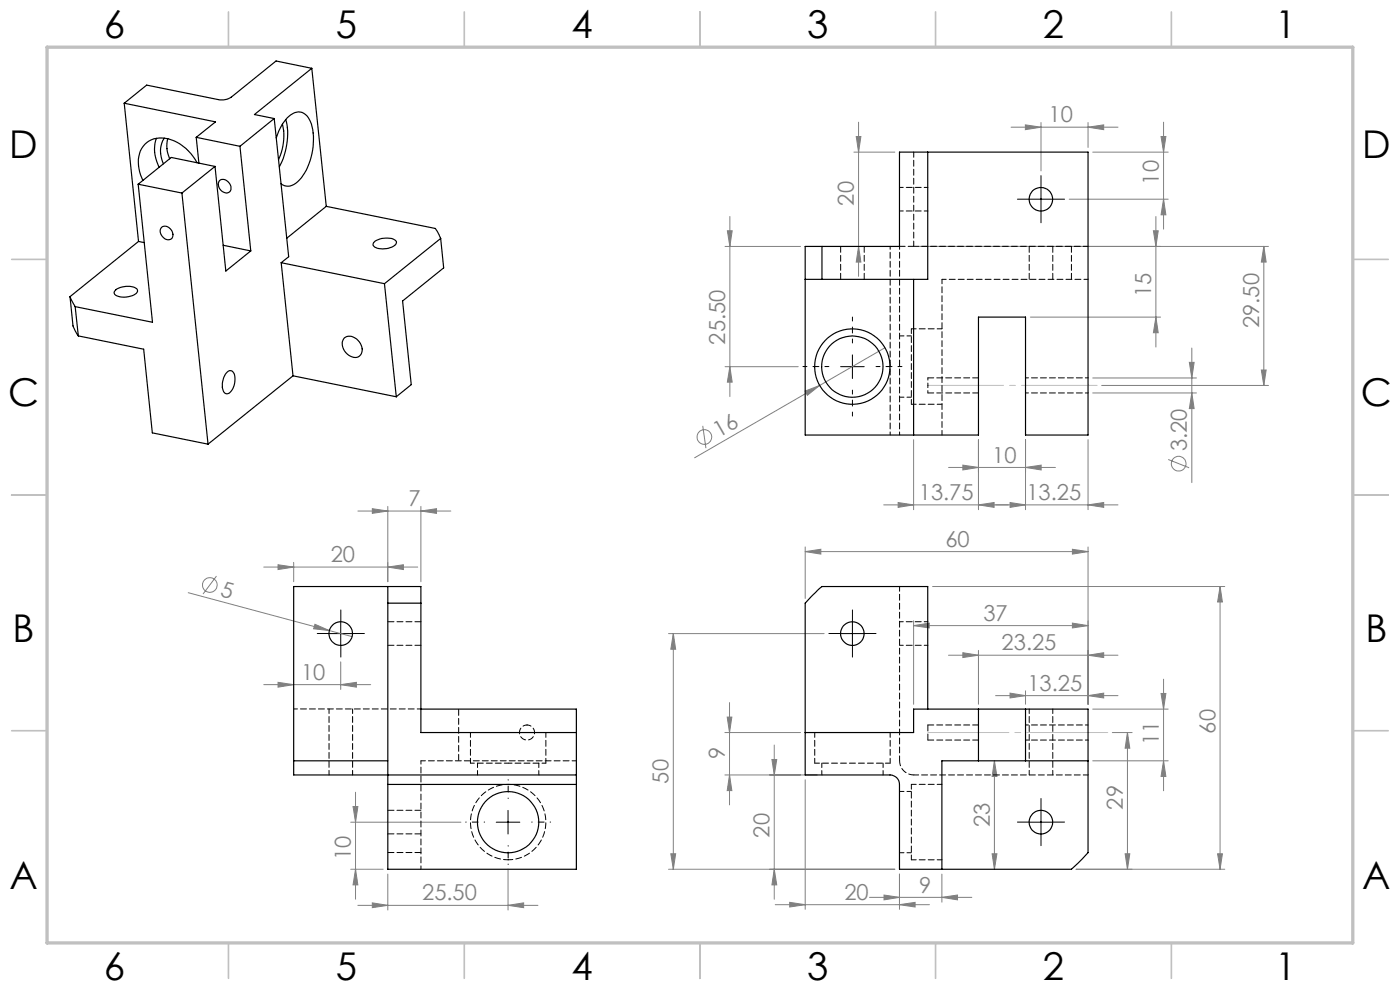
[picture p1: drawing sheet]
<svg xmlns="http://www.w3.org/2000/svg" width="297mm" height="210mm" viewBox="0 0 297 210" stroke-linecap="round" stroke-linejoin="round" font-family="sans-serif">
<g fill="none" stroke="#808080" stroke-width=".21">
<path d="M181.2 32.3h8.6M181.6 29h1l-.5 3.3zM182.1 25.9v32.7M214.5 27h22.7M217.5 26.5l3.3 .5-3.3 .5zM220.8 26v10.3M230.8 27l3.3-.5v1zM230.8 26v5.3M231.8 32.3h16M246.3 29h1l-.5 3.3zM246.8 25.9v22.7M153.8 52.3h16"/>
<path d="M154.3 49h1l-.5 3.3zM154.8 45.9v38.2M182.1 52.3l.5 3.3h-1zM194.8 52.3h74.3M226.8 42.3h21M244.7 49h1l-.5 3.3zM245.2 45.9v27.7M246.8 42.3l.5 3.3h-1zM268.1 52.3v29.5M268.1 52.3l.5 3.3h-1zM153.8 77.8h15.5M154.8 77.8l.5 3.3h-1z"/>
<path d="M187.7 73.8l-13.8 8M218.6 67.3h27.6M245.2 67.3l.5 3.3h-1zM252.3 76.9h1l-.5 3.3zM252.8 73.8v28.6M267.6 78.5h1l-.5 3.3zM149.1 90.3l.7 4.8M170.8 83l3.1-1.2-2.6 2zM173.9 81.8l-26.5 15.3M193.8 93.3v14.8M201.2 99.2h22.7M204.3 98.7l3.3 .5-3.3 .5z"/>
<path d="M207.6 93.3v14.8M217.6 99.2l3.3-.5v1zM217.6 93.3v14.8M230.8 93.3v14.8M231.8 80.2h22M231.8 83.4h22M233.7 81.8h35.4M247.8 97.5l4.5 1.7M252.8 83.4l.5 3.3h-1zM59 119.8l3.3 .5-3.3 .5zM62.3 119.3v4.1M75.9 108.4h19.7"/>
<path d="M79 107.9l3.3 .5-3.3 .5zM82.3 107.4v16M89.3 108.4l3.3-.5v1zM89.3 107.4v16M170.8 117l3.3-.5v1zM170.8 116v11M170.8 117h60M187.5 107.1h49.7M190.5 106.6l3.3 .5-3.3 .5zM207.6 107.1l3.3-.5v1zM214.3 106.6l3.3 .5-3.3 .5zM227.5 116.5l3.3 .5-3.3 .5z"/>
<path d="M230.8 116v33.4M230.8 107.1l3.3-.5v1zM39.9 125.7l30 8.1M45.9 122.2l-2.8 3.8M56 120.3h32.6M66.8 132.4l3.1 1.4-3.4-.4zM69.9 133.8l4.8 1.2M82.3 120.3l3.3-.5v1zM141.8 134.4h33M142.8 134.4v50M142.8 134.4l.5 3.3h-1zM193.8 132.7l3.3-.5v1z"/>
<path d="M193.8 131.7v17.7M193.8 132.7h37M197.8 124.4h62M201.2 139h36M204.3 138.5l3.3 .5-3.3 .5zM207.6 138v11.4M227.5 132.2l3.3 .5-3.3 .5zM230.8 139l3.3-.5v1zM258.8 124.4v60M258.8 124.4l.5 3.3h-1zM56 145.2h22.6M59 144.7l3.3 .5-3.3 .6z"/>
<path d="M72.3 145.2l3.3-.5v1.1zM72.3 140.4v5.9M153.8 155.4h16M154.3 152.1h1l-.5 3.3zM154.8 149v21.7M164.3 158v32.7M211.2 147.6h26M214.3 147l3.3 .6-3.3 .5zM217.6 146.5v2.9M230.8 147.6l3.3-.6v1.1zM231.8 150.4h16M236 155.4h4.2"/>
<path d="M239.2 155.4v29M239.2 155.4l.5 3.3h-1zM246.3 147.1h1l-.5 3.3zM246.8 144.1v23.6M74.4 174.4h23.4M74.9 171.1h1l-.5 3.3zM75.4 168.1v22.6M153.8 164.4h19.5M154.8 164.4l.5 3.3h-1zM163.8 161.1h1l-.5 3.3zM170.8 165.4v27.5M211 161.4v23"/>
<path d="M211 161.4l.5 3.3h-1zM231.8 161.4h16M246.8 161.4l.5 3.3h-1zM74.4 184.4h6.9M75.4 184.4l.5 3.3h-1zM75.9 192h38.2M79 191.5l3.3 .5-3.3 .5zM82.3 185.4v7.6M107.8 192l3.3-.5v1zM107.8 184.4v8.6M141.8 184.4h48M142.3 181.1h1l-.5 3.3z"/>
<path d="M164.3 184.4l.5 3.3h-1zM164.5 191.9h32.7M167.5 191.4l3.3 .5-3.3 .5zM184.5 190.4h21.7M187.5 189.9l3.3 .5-3.3 .5zM190.8 191.9l3.3-.5v1zM190.8 185.4v7.5M199.8 190.4l3.3-.5v1zM199.8 185.4v6M210.5 181.1h1l-.5 3.3zM238.7 181.1h1l-.5 3.3zM258.3 181.1h1l-.5 3.3z"/>
<path d="M259.8 184.4h-31.5"/>
<circle cx="149.4" cy="92.7" r="1.56"/>
<circle cx="250" cy="98.3" r="1.55"/>
<circle cx="44.5" cy="124.1" r="1.56"/>
</g>
<path d="M102.8 174.4h-4M107.8 169.4v-4M107.8 179.4v4M112.8 174.4h4" fill="none" stroke="#000" stroke-width=".21" stroke-dasharray="30.5 1.3 1.3 1.3" stroke-dashoffset="30.4"/>
<g fill="none" stroke="#000" stroke-width=".21" stroke-dasharray="30.5 1.3 1.3 1.3">
<path d="M220.8 39.8v-2.5M218.3 42.3h-2.5M220.8 44.8v2.5M223.3 42.3h2.5M69.8 134.4h-2.5M72.3 131.9v-2.5M72.3 136.9v2.5M74.8 134.4h2.5M178.3 134.4h-2.5M180.8 131.9v-2.5M180.8 136.9v2.5M183.3 134.4h2.5"/>
<path d="M218.3 174.4h-2.5M220.8 171.9v-2.5M220.8 176.9v2.5M223.3 174.4h2.5"/>
</g>
<path d="M175.8 77.8h-5.5M180.8 72.8v-5.5M185.8 77.8h5.5M180.8 82.8v5.5" fill="none" stroke="#000" stroke-width=".21" stroke-dasharray="30.5 1.3 1.3 1.3" stroke-dashoffset="29.6"/>
<path d="M220.8 39.8v5M218.3 42.3h5M178.3 77.8h5M180.8 75.3v5M69.8 134.4h5M72.3 131.9v5M178.3 134.4h5M180.8 131.9v5M105.3 174.4h5M107.8 171.9v5M218.3 174.4h5M220.8 171.9v5" fill="none" stroke="#000" stroke-width=".21"/>
<path d="M196.8 81.8h36" fill="none" stroke="#c0c0c0" stroke-width=".21" stroke-dasharray="30.5 1.3 1.3 1.3" stroke-dashoffset="14.4"/>
<path d="M196.8 155.4h38.2" fill="none" stroke="#c0c0c0" stroke-width=".21" stroke-dasharray="30.5 1.3 1.3 1.3" stroke-dashoffset="13.3"/>
<g fill="none" stroke="#c0c0c0" stroke-width=".35">
<path d="M48.5 2.5v7.5M98.5 2.5v7.5M148.5 2.5v7.5M198.5 2.5v7.5M248.5 2.5v7.5M2.5 55h7.5M287 55h7.5M2.5 105h7.5M287 105h7.5M2.5 155h7.5M287 155h7.5M48.5 200v7.5"/>
<path d="M98.5 200v7.5M148.5 200v7.5M198.5 200v7.5M248.5 200v7.5"/>
</g>
<path d="M10 10h277v190h-277z" fill="none" stroke="#c0c0c0" stroke-width=".7"/>
<g fill="#808080">
<path d="M66.8 132.4l3.1 1.4-3.4-.4z"/>
<path d="M170.8 83l3.1-1.2-2.6 2z"/>
<path d="M238.7 181.1h1l-.5 3.3zM239.2 155.4l.5 3.3h-1zM267.6 78.5h1l-.5 3.3zM268.1 52.3l.5 3.3h-1z"/>
<path d="M89.3 108.4l3.3-.5v1zM79 107.9l3.3 .5-3.3 .5zM107.8 192l3.3-.5v1zM79 191.5l3.3 .5-3.3 .5z"/>
<path d="M230.8 147.6l3.3-.6v1.1zM214.3 147l3.3 .6-3.3 .5zM207.6 107.1l3.3-.5v1zM190.5 106.6l3.3 .5-3.3 .5zM230.8 27l3.3-.5v1zM217.5 26.5l3.3 .5-3.3 .5zM72.3 145.2l3.3-.5v1.1zM59 144.7l3.3 .5-3.3 .6z"/>
<path d="M204.3 138.5l3.3 .5-3.3 .5zM230.8 139l3.3-.5v1zM193.8 132.7l3.3-.5v1zM227.5 132.2l3.3 .5-3.3 .5zM204.3 98.7l3.3 .5-3.3 .5zM217.6 99.2l3.3-.5v1zM214.3 106.6l3.3 .5-3.3 .5zM230.8 107.1l3.3-.5v1z"/>
<path d="M167.5 191.4l3.3 .5-3.3 .5zM190.8 191.9l3.3-.5v1z"/>
<path d="M227.5 116.5l3.3 .5-3.3 .5zM170.8 117l3.3-.5v1z"/>
<path d="M246.8 161.4l.5 3.3h-1zM246.3 147.1h1l-.5 3.3z"/>
<path d="M182.1 52.3l.5 3.3h-1zM181.6 29h1l-.5 3.3zM246.8 42.3l.5 3.3h-1zM246.3 29h1l-.5 3.3z"/>
<path d="M154.8 77.8l.5 3.3h-1zM154.3 49h1l-.5 3.3zM245.2 67.3l.5 3.3h-1zM244.7 49h1l-.5 3.3z"/>
<path d="M258.8 124.4l.5 3.3h-1zM258.3 181.1h1l-.5 3.3zM163.8 161.1h1l-.5 3.3zM164.3 184.4l.5 3.3h-1zM154.3 152.1h1l-.5 3.3zM154.8 164.4l.5 3.3h-1zM142.8 134.4l.5 3.3h-1zM142.3 181.1h1l-.5 3.3zM211 161.4l.5 3.3h-1zM210.5 181.1h1l-.5 3.3zM252.3 76.9h1l-.5 3.3zM252.8 83.4l.5 3.3h-1zM74.9 171.1h1l-.5 3.3zM75.4 184.4l.5 3.3h-1z"/>
<path d="M59 119.8l3.3 .5-3.3 .5zM82.3 120.3l3.3-.5v1z"/>
<path d="M187.5 189.9l3.3 .5-3.3 .5zM199.8 190.4l3.3-.5v1z"/>
</g>
<g fill="none" stroke="#000" stroke-width=".25">
<path d="M66.1 14.5l-7.5-1.6-9.6 7.7a3.8 3.8 0 0 1-2.7 .5l-15.2-3-4.7 3.8M66.1 14.5l-12.1 9.8 4.2 .8M66.1 14.5l3.1 29.3M26.4 21.9l19.3 4-4.1 3.2M26.4 21.9l3 29.3M29.3 39.1l3 29.3-16.4-3.4M29.3 39.1l9.3 1.8M33.2 29.3a7.5 7.5 0 0 0 .6 6.2M34.9 29.3a5.4 5.4 0 0 0-.2 5.4M35.6 29.4a6.4 6.4 0 0 0 .4 4.3M41.6 29.1l9.3 1.9M41.6 29.1l.6 5.5"/>
<path d="M41.8 34.5a9.7 9.7 0 0 0-7.4-5.2 4.7 4.7 0 0 0-5 5.2l.2 2 .7 1.8M45.6 35.3l-9.3-1.9-7 5.7M45.6 35.3l-7 5.6M45.6 35.3l2.3 22.2 5.3-4.3M46.7 38.2a1.72 1.72 0 0 1 1.8 .5 1.72 1.72 0 0 1 .3 2 1.68 1.68 0 0 1-1.9-.3 1.68 1.68 0 0 1-.5-1.7zM50.9 31l2.3 22.2M58.2 25.1l-7.3 5.9M58.2 25.1l3 29.4-1.5 1.2M58.6 29.2a8.5 8.5 0 0 1 3.9-5.3 2.61 2.61 0 0 1 3.4 1.9 13.2 13.2 0 0 1-2.8 12.8 2.53 2.53 0 0 1-3.5 .4M59.9 26.3a11.3 11.3 0 0 1-.8 7.6M60.6 25.4a14.1 14.1 0 0 1-1.3 10M190.8 32.3h40v60h-13.2v-25h-10v25h-36.8v-40h20z"/>
<path d="M196.8 32.3v27h-22.4M29.4 51.2l1.2 .3M29.4 51.2l-14.5 11.7M34.3 48.3a1.68 1.68 0 0 1 1.8 .2 1.68 1.68 0 0 1 .5 1.8 1.2 1.2 0 0 1-1.1 .6 1.2 1.2 0 0 1-1-.7l-.4-.6-.1-.6zM38.6 40.9l5.5 53.3M47.3 52l5.9 1.2M59.7 55.7l2.5 24M59.7 55.7l21.9 4.5M69.2 43.8l23.2 4.7 1.1 2.1M69.2 43.8l-8.4 6.7M79.2 51.5a4.1 4.1 0 0 1 4.8-.4l.1 .2a1.74 1.74 0 0 1-1.7 1.4 3.3 3.3 0 0 1-3.2-.6zM93.5 50.6l-11.9 9.6"/>
<path d="M93.5 50.6l.6 6.2-8.7 7 1.8 17.8-3.1 2.6M170.8 59.3h3.6M174.4 52.3v7M193.8 59.3v33M14.9 62.9l1 2.1M14.9 62.9l.6 6.2 1.1 2.2M15.9 65l.7 6.3M16.6 71.3l13.9 2.8 1.8 17.7 11.8 2.4M24.6 61.4a4.3 4.3 0 0 1 4.4-.1 1.03 1.03 0 0 1-.9 1.4 3.9 3.9 0 0 1-3.8-.3l-.1-.4zM48 79.1a.98 .98 0 0 1 1.2-.4 .98 .98 0 0 1 .6 1.1 3.8 3.8 0 0 1-1.3 3.7h-.3a1.35 1.35 0 0 1-1-1.7l.2-1.7zM62.2 79.7l-18.1 14.5M62.2 79.7l21.9 4.5"/>
<path d="M73 71.7a2.48 2.48 0 0 1 3.6 1.5 1.7 1.7 0 0 1-.3 2.3 1.7 1.7 0 0 1-2.3-.2 2.64 2.64 0 0 1-1-3.6zM81.6 60.2l2.5 24M82.3 124.4v3.5M82.3 127.9v38.5M82.3 127.9h7M89.3 127.9v-3.5h-27v37M89.3 127.9v27.5h33M89.3 150.4h33v14M196.8 150.4v-26h-22.4l-.5 .4-3.1 3.1v36.5h18a1.99 1.99 0 0 1 2 2v18h36.5l3.5-3.5v-30.5h-37v5h-23M207.6 150.4v11M217.6 150.4v11M62.3 161.4v3h60"/>
<path d="M62.3 161.4h20M82.3 166.4v18h40v-18M82.3 166.4h40M122.3 164.4v2M230.8 161.4h-31v23"/>
<circle cx="220.8" cy="42.3" r="2.5"/>
<circle cx="180.8" cy="77.8" r="6.5"/>
<circle cx="180.8" cy="77.8" r="8"/>
<circle cx="72.3" cy="134.4" r="2.5"/>
<circle cx="180.8" cy="134.4" r="2.51"/>
<circle cx="107.8" cy="174.4" r="6.5"/>
<circle cx="220.8" cy="174.4" r="2.5"/>
</g>
<g fill="none" stroke="#000" stroke-width=".21" stroke-dasharray="1.3 .6" stroke-dashoffset=".3">
<path d="M193.3 71.3h-2.5M190.8 84.3h2.5M193.3 85.8v-16M199.8 92.3v-33M69.8 150.4v14M218.3 150.4v14M74.8 164.4v-14M101.3 161.9v2.5M114.3 164.4v-2.5M122.3 161.4h-33M172.8 161.9h16M174.3 161.9v2.5"/>
<path d="M187.3 164.4v-2.5M193.3 167.9h-2.5M223.3 164.4v-14M107.8 182.4a8 8 0 0 0 7.1-11.8 8 8 0 0 0-13.8-.6 8 8 0 0 0 5.9 12.3l.8 .1M190.8 180.9h2.5M193.3 182.4v-16"/>
</g>
<g fill="none" stroke="#000" stroke-width=".21" stroke-dasharray="1.3 .6">
<path d="M178.3 52.3v7M183.3 59.3v-7M218.3 52.3v7M223.3 59.3v-7M227.3 59.3v-7M196.8 83.4h10.8M207.6 80.2h-10.8M82.3 136.9h7M89.3 131.9h-7M196.8 153.8v3.2M196.8 157h10.8M207.6 153.8h-10.8"/>
<path d="M82.3 176.9h7M89.3 171.9h-7M89.3 180.8h-7"/>
</g>
<g fill="none" stroke="#000" stroke-width=".21" stroke-dasharray="1.3 .6" stroke-dashoffset=".2">
<path d="M193.8 32.3v20M193.8 52.3h37M199.8 69.8h-6.5M193.3 85.8h6.5M190.8 124.4v37M99.8 155.4v6.5M172.8 155.4v6.5M115.8 161.9v-6.5M188.8 161.9v-6.5M190.8 161.4a3 3 0 0 0 3 3M193.8 164.4h37M199.8 166.4h-6.5"/>
<path d="M193.3 182.4h6.5"/>
</g>
<path d="M217.6 83.4h13.2M230.8 80.2h-13.2M217.6 157h13.2M230.8 153.8h-13.2" fill="none" stroke="#000" stroke-width=".21" stroke-dasharray="1.3 .6" stroke-dashoffset=".7"/>
<path d="M196.8 39.8h-6M190.8 44.8h6M190.8 136.9h6M196.8 131.9h-6M62.3 150.4h27" fill="none" stroke="#000" stroke-width=".21" stroke-dasharray="1.3 .6" stroke-dashoffset=".5"/>
<path d="M196.8 81.8v1.6M196.8 80.2v1.6" fill="none" stroke="#000" stroke-width=".21" stroke-dasharray="1.3 .6" stroke-dashoffset=".8"/>
<path d="M190.8 52.3h3" fill="none" stroke="#000" stroke-width=".21" stroke-dasharray="1.3 .6" stroke-dashoffset=".1"/>
<path d="M199.8 59.3h31M111.8 153.8a1.6 1.6 0 0 1 1.4 2.3 1.6 1.6 0 0 1-2.7 .3 1.6 1.6 0 0 1 1-2.6h.3M99.8 161.9h8M107.8 161.9h8" fill="none" stroke="#000" stroke-width=".21" stroke-dasharray="1.3 .6" stroke-dashoffset=".4"/>
<path d="M188.8 92.3v-40M190.8 92.3v-40M89.3 184.4v-23" fill="none" stroke="#000" stroke-width=".21" stroke-dasharray="1.3 .6" stroke-dashoffset=".6"/>
<path d="M97.3 150.4v11" fill="none" stroke="#000" stroke-width=".21" stroke-dasharray="1.3 .6" stroke-dashoffset="-.1"/>
<g font-size="8.1">
<text x="22" y="8">6</text>
<text x="71.2" y="8">5</text>
<text x="121.2" y="8">4</text>
<text x="171.3" y="8">3</text>
<text x="221.3" y="8">2</text>
<text x="270.5" y="8">1</text>
<text x="2" y="33.6">D</text>
<text x="289" y="33.6">D</text>
<text x="1.7" y="86.1">C</text>
<text x="288.7" y="86.1">C</text>
<text x="2.7" y="136.1">B</text>
<text x="289.7" y="136.1">B</text>
<text x="2" y="188.6">A</text>
<text x="289" y="188.6">A</text>
<text x="22" y="208">6</text>
<text x="71.2" y="208">5</text>
<text x="121.2" y="208">4</text>
<text x="171.3" y="208">3</text>
<text x="221.3" y="208">2</text>
<text x="270.5" y="208">1</text>
</g>
<g font-size="4.7" fill="#808080">
<text x="222.5" y="26">10</text>
<text x="245.8" y="39.2" transform="rotate(-90 245.8 39.2)">10</text>
<text x="181.1" y="43.6" transform="rotate(-90 181.1 43.6)">20</text>
<text x="244.2" y="63" transform="rotate(-90 244.2 63)">15</text>
<text x="267.1" y="69.6" transform="rotate(-90 267.1 69.6)">29.50</text>
<text x="153.8" y="73.1" transform="rotate(-90 153.8 73.1)">25.50</text>
<text x="152.5" y="92.9" transform="rotate(-30 152.5 92.9)">16</text>
<text x="251.8" y="95.8" transform="rotate(-90 251.8 95.8)">3.20</text>
<text x="210.5" y="98.1">10</text>
<text x="86.7" y="107.4">7</text>
<text x="194.9" y="106.1">13.75</text>
<text x="217.7" y="106.1">13.25</text>
<text x="70.2" y="119.3">20</text>
<text x="200.6" y="116">60</text>
<text x="46.6" y="126.4" transform="rotate(15 46.6 126.4)">5</text>
<text x="208.6" y="131.7">37</text>
<text x="212.5" y="137.9">23.25</text>
<text x="63.9" y="144.2">10</text>
<text x="218" y="146.5">13.25</text>
<text x="257.8" y="155.6" transform="rotate(-90 257.8 155.6)">60</text>
<text x="153.8" y="160.9" transform="rotate(-90 153.8 160.9)">9</text>
<text x="245.8" y="158.1" transform="rotate(-90 245.8 158.1)">11</text>
<text x="141.8" y="166.2" transform="rotate(-90 141.8 166.2)">50</text>
<text x="238.2" y="171.8" transform="rotate(-90 238.2 171.8)">29</text>
<text x="163.3" y="177.7" transform="rotate(-90 163.3 177.7)">20</text>
<text x="210" y="175.4" transform="rotate(-90 210 175.4)">23</text>
<text x="74.4" y="182.5" transform="rotate(-90 74.4 182.5)">10</text>
<text x="89.6" y="191">25.50</text>
<text x="179.1" y="190.9">20</text>
<text x="195" y="189.3">9</text>
</g>
</svg>
